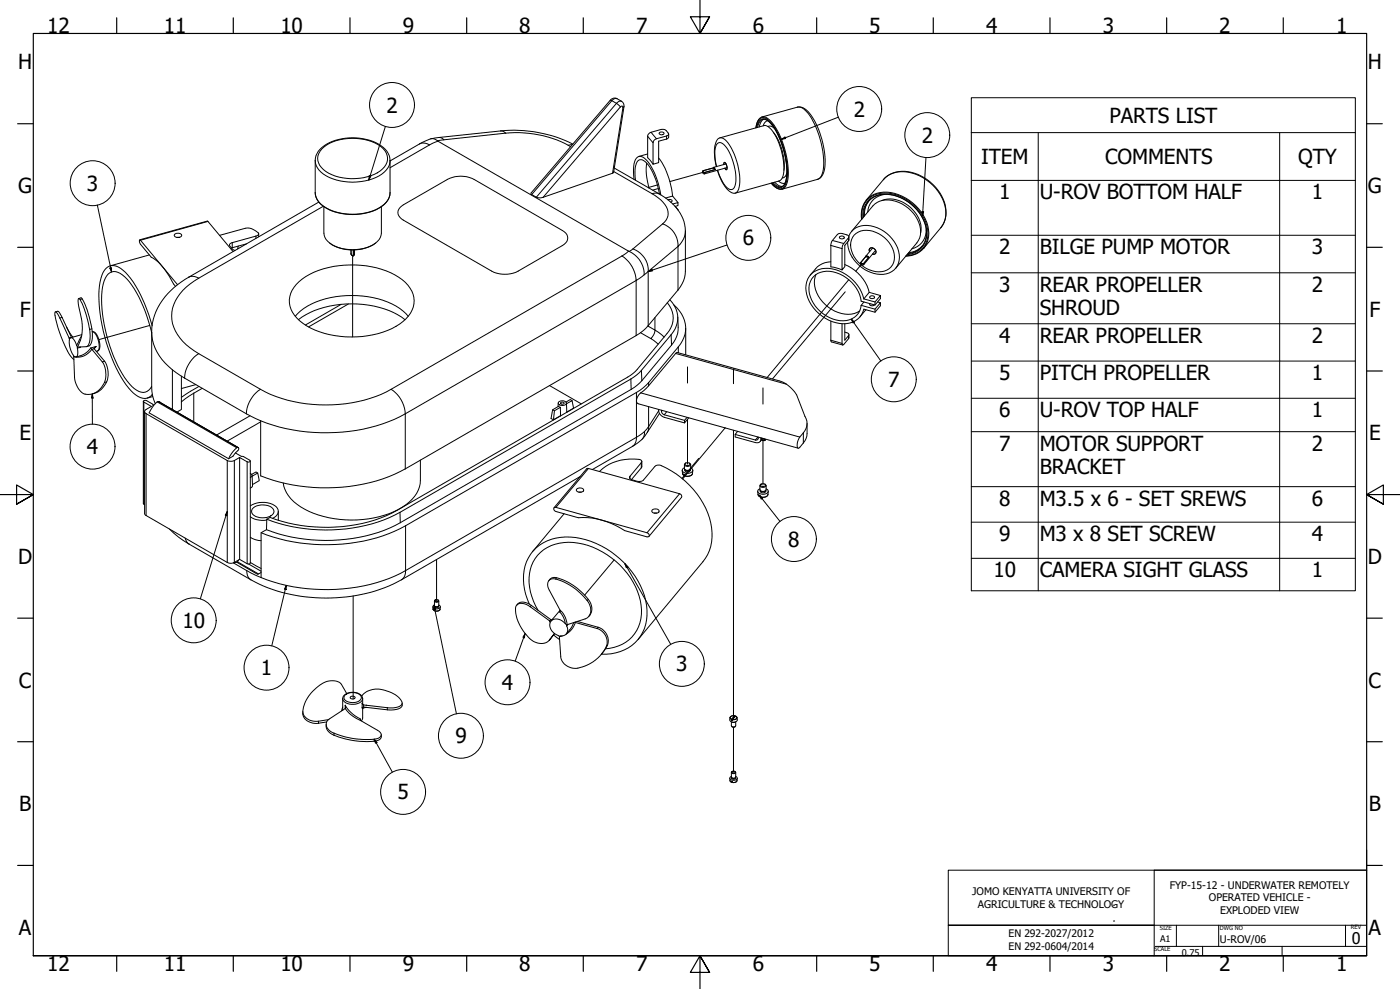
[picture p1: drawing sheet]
<svg xmlns="http://www.w3.org/2000/svg" width="841mm" height="594mm" viewBox="0 0 841 594" stroke-linecap="round" stroke-linejoin="round" font-family="sans-serif">
<!-- layer: Tweak Trail (ANSI) -->
<g fill="none" stroke="#000" stroke-width=".6">
<path d="M395 111l-6 2M395 113l-3 1M422 104l-20 5M212 154v48M518 159l-4 4M508 175l-44 53M510 168l-49 59M90 195l-31 9M413 220v10M441 221v9M458 233v10M413 252v27"/>
<path d="M436 257l-26 31M441 258v174M420 275l-10 12M458 263v28M262 336v25M369 336l-18 21M212 358v62M441 437v27"/>
</g>
<!-- layer: Visible (ANSI) -->
<g fill="none" stroke="#000" stroke-width=".6">
<path d="M367 60l2-1h2l3 2 1 2-7 41-42 15h-3l-4-2v-1zM396 80a1.3 1.3 0 0 1 2-1 1.3 1.3 0 0 1 1 2h-2l-1-1zM454 77a7 7 0 0 1 4-7l21-6a10 10 0 0 1 9 7 49 49 0 0 1 7 32l-1 3-2 2-22 6a7 7 0 0 1-7-4M458 72a10 10 0 0 1 8 7 45 45 0 0 1 6 31l-3 2M192 90a31 31 0 0 1 39 0l2 2 1 3v21a15 15 0 0 1-14 12 32 32 0 0 1-28-6l-2-2-1-3v-21l1-2zM234 97l21-12a6 6 0 0 1 8 0l115 66a15 15 0 0 1 9 14M259 83l42-4a80 80 0 0 1 43 8M388 98a35 35 0 0 0 2 15M389 92l-5 2M396 95a47 47 0 0 1 8 23M402 80v2l-1 1-5 2v13l-4 1 1-14 1-2 7-2 1-1-2-2h-2l-8 2-1 1v14l3 4M432 83l27-8a9 9 0 0 1 7 7 36 36 0 0 1 4 25l-2 2-26 7"/>
<path d="M435 98a4 4 0 0 1 1 4M436 98l-7 3M369 101l27 15a28 28 0 0 1 16 23v24l-1 6-4 5-21 25-143 83a107 107 0 0 1-86 4v-33l-9-4-37-22-7-5v24M381 108a17 17 0 0 1 2-14h1a9 9 0 0 1 7 6 49 49 0 0 1 6 17M382 108a13 13 0 0 1 2-12 8 8 0 0 1 7 6l3 6 2 9M400 119l4-1 3 4M429 101h.1M429 101v1M429 102h.1M429 102h1M430 100l-1-5a13 13 0 0 1 3-12h1a11 11 0 0 1 7 8 34 34 0 0 1 3 24 4 4 0 0 1-6-1l-3-5-3-7M430 100a19 19 0 0 1 1-14h1a7 7 0 0 1 6 6 29 29 0 0 1 3 20l-1 2a7 7 0 0 1-7-6l-2-6"/>
<path d="M437 101l-14 3a1.1 1.1 0 0 1-1 0 1.1 1.1 0 0 1 0-1l7-2M192 121l-79 46a40 40 0 0 0-22 33v33l1 5 1 4M195 124v16a13 13 0 0 0 12 10 20 20 0 0 0 21-7l1-3v-16M401 120h3v1h-1M404 123l3-1v1l-1 1 1 2M511 139l13-15a16 16 0 0 1 22 1 16 16 0 0 1 5 21l-13 15M518 132a14 14 0 0 1 2-12l11-12a19 19 0 0 1 24-1 24 24 0 0 1 13 25l-3 5-10 12a14 14 0 0 1-11 5M522 121a17 17 0 0 1 22-1 22 22 0 0 1 11 26l-1 2M84 144l41-11 15 18M90 153l-24 7M105 141a2.7 2.7 0 0 1 4 0 2.3 2.3 0 0 1-2 2 2.3 2.3 0 0 1-2-2zM106 143h2"/>
<path d="M132 141l15-4a8 8 0 0 1 8 4l-1 1-14 4a1.4 1.4 0 0 0-2 0 1.4 1.4 0 0 0 0 2l3 2M143 148v2M148 146l-9 3M155 140v2M198 146a25 25 0 0 0 28 0M211 150v3a1.1 1.1 0 0 0 1 1 1.1 1.1 0 0 0 1-1v-3M499 157l-5 1a17 17 0 0 0-7 7M505 142h2a1.3 1.3 0 0 1-1 2 1.3 1.3 0 0 1-1-2zM507 159a25 25 0 0 1 15 17M510 142a12 12 0 0 1 17-5 19 19 0 0 1 13 21 12 12 0 0 1-17 5 21 21 0 0 1-14-18M510 142v2l-3 3v13l-1 2v-14l4-6-1-1-3-1h-2l-4 4-1 3v13l7 2M513 141a14 14 0 0 1 20 3 12 12 0 0 1 1 17 16 16 0 0 1-21-7 11 11 0 0 1 0-13z"/>
<path d="M520 154h.1M520 154l2 1M522 155h.1M522 149a2.4 2.4 0 0 1 3 1 2.4 2.4 0 0 1 1 2M524 149l-4 5M526 150l-7 9a1.1 1.1 0 0 1-2 0 1.1 1.1 0 0 1 0-1l3-4M47 179h2a44 44 0 0 1 6 27l-1 1-2 1M107 171l-23-27v2l7 9a35 35 0 0 1 13 16l1 1M180 169a55 55 0 0 1 49-7 26 26 0 0 1 20 17 17 17 0 0 1-11 17 58 58 0 0 1-56-2 15 15 0 0 1-4-23zM490 165a18 18 0 0 0 11 22 15 15 0 0 0 15 0M519 180l7 1 3-3v1l-3 4-9-2a21 21 0 0 0-24-17 11 11 0 0 0-5 16 20 20 0 0 0 24 11h1a10 10 0 0 0 4-8M519 180a23 23 0 0 0-27-18 13 13 0 0 0-6 19 23 23 0 0 0 26 13l2-1a11 11 0 0 0 5-7l7 2 3-4v-2l-3 4-9-3"/>
<path d="M522 178a1.5 1.5 0 0 1 2 0 1.5 1.5 0 0 1 1 1h-2zM529 178l-7-2-3 4M33 187a2.6 2.6 0 0 1 4 3l6 13M40 196l4 6M55 199a6 6 0 0 1 5 6 4 4 0 0 1-2 6M91 200a75 75 0 0 0-16-34 7 7 0 0 0-11 0 44 44 0 0 0-1 29 78 78 0 0 0 16 37 7 7 0 0 0 11 1l1-1M91 196a66 66 0 0 0-19-35 7 7 0 0 0-11 4 75 75 0 0 0 4 44 62 62 0 0 0 17 28 6 6 0 0 0 10 0M177 190a47 47 0 0 1 38-12 43 43 0 0 1 30 12M179 192a59 59 0 0 1 52-6l5 2 7 4M205 183l-22 12M209 183l-24 13M401 182a14 14 0 0 1 0 18l-18 22-4 3-141 82a96 96 0 0 1-76 4l-2 1"/>
<path d="M402 180a15 15 0 0 1 1 21l-19 23-5 4-139 80a99 99 0 0 1-80 4M405 183a17 17 0 0 1 2 25l-17 22-6 4-140 82a107 107 0 0 1-87 4M407 190a19 19 0 0 1-4 17l-17 22-5 4-141 81a100 100 0 0 1-80 4M412 197v16M499 193v12l7 2M506 194v13l4-4v-2M507 194v10l3-3-1-1-2-1M519 181l-2 2M520 186l-3 4M523 182a1.4 1.4 0 0 0 1 2 1.4 1.4 0 0 0 1-1M526 181v2M526 186v2"/>
<path d="M527 181l2 1M42 203a19 19 0 0 0 2 11l1 13a11 11 0 0 0 7 10 12 12 0 0 0 9-20l-6-8M42 203a6 6 0 0 1 4 5l1 1M42 203l-7-14a1.4 1.4 0 0 0-2-1 60 60 0 0 0 11 28M47 209h-1a5 5 0 0 1 0 5h-2M48 208v1M48 214h-2M48 205a26 26 0 0 0 1-14l-2-8v-4a27 27 0 0 1 6 15 17 17 0 0 1-1 14l-5 1M49 201l-6 2M58 208l-1 1 6 8a13 13 0 0 1-8 20M92 238l-4 1M109 226v20l-3 2"/>
<path d="M118 231l-9 2M120 232l-11 7M121 233l-12 8M330 232l19 11M86 241v61l1 1M87 247v62l51 29a8 8 0 0 0 6-2v-61l4 2h2l-4-3h-1l-4-2M92 244v-1l-4-2h-2v1l5 2-4 2v2l50 29h1a7 7 0 0 0 6-2M92 244h.1M92 243v1M332 246l1 1M335 242v2M336 241a2.6 2.6 0 0 1 4 2 2.8 2.8 0 0 1-5-1z"/>
<path d="M337 245l-1-1-4 2-1 5 1 1M337 245v5M337 245l-4 2-1 5 5-2M337 242h2a1.1 1.1 0 0 1-1 1 1.1 1.1 0 0 1-1-1zM337 250h.1M340 242v6l5-3-1-4-4 2M344 241l-1-1-3 2M387 259v1a7 7 0 0 1-4 6l-27 16M396 246v2l2 2 13 4M396 248l-10 16M397 246l1 2 1 1 12 4M413 251l-2 2v1l3-3"/>
<path d="M443 259l-1 2v1l13 4 2-1v-2M485 254a14 14 0 0 1-5 15 6 6 0 0 1 0-6l4-4 1-5-1-3-5-14a18 18 0 0 0-11-8l-61-17-19 21a12 12 0 0 0-5 6l-1 2 1 2 96 26M143 269h-1l-2 2-3 5M143 269v1l-3 4-3 2M143 269l-48-28-3 3-2 4 47 28M150 277v61l-1 1h-1l-4-3M253 276v13a21 21 0 0 1-14 17 63 63 0 0 1-61-3l-3-3-3-4-2-6M386 277v4l-7 7M411 279v2a2.2 2.2 0 0 0 4 0v-2M412 278l-1 1a1.7 1.7 0 0 0 2 1 1.7 1.7 0 0 0 2-1l-1-1M412 278h2a1.3 1.3 0 0 1-1 2 1.3 1.3 0 0 1-1-2zM442 261l12 3h1v-1"/>
<path d="M458 265h2M458 263l-1 2M459 264h.1M459 264h-2M460 264l-1 1-1-1M150 284l1 2-1 1M151 286l1 6-2 1M152 286l3-2 1 5-4 2M155 284l-1-1-3 2M346 294a2.3 2.3 0 0 1 3-1 2.3 2.3 0 0 1 1 2 2.7 2.7 0 0 1-4-1zM348 296h1M348 286l-107 62a99 99 0 0 1-90 0l-41-23-8-7"/>
<path d="M360 283a27 27 0 0 1 25-7v2l-7 8a1.4 1.4 0 0 0 0 2 1.4 1.4 0 0 0 2 0l4 1h2l7-9a3 3 0 0 1 4 0 50 50 0 0 1 31 40l-1 8-3 7-41 49M410 283l1 2M411 281l-1 1a3 3 0 0 0 2 3 3 3 0 0 0 3-1l1-2-1-1M411 282a2.1 2.1 0 0 0 4 0M411 282a1.7 1.7 0 0 0 2 1 1.7 1.7 0 0 0 2-1M416 283v2a4 4 0 0 1-5 1v-1M455 295l1 3M457 292v2a2.2 2.2 0 0 0 3 0v-2M457 294h-2a2.8 2.8 0 0 0 2 3 2.8 2.8 0 0 0 3 0l1-1v-2h-1M457 298l-1-1v1M457 298h-1M457 294a2.2 2.2 0 0 0 3 0"/>
<path d="M457 295a1.7 1.7 0 0 0 1 1 1.7 1.7 0 0 0 2-1M457 291a1.4 1.4 0 0 1 2-1 1.4 1.4 0 0 1 1 2h-2h-1zM457 291a1.7 1.7 0 0 0 1 2 1.7 1.7 0 0 0 2-2h-1M462 295l-1 2a3 3 0 0 1-4 1M150 310l4 2h6M150 304a13 13 0 0 1 17 1v3l-1 2-2 1M152 305a9 9 0 0 1 12 1 4 4 0 0 1-5 5 7 7 0 0 1-8-4zM160 318l-3 2v27l-6-3-11-6M160 312v6M167 307v6M333 305l20-24 56 16v2l-19 23M333 305l56 15a1.3 1.3 0 0 1 1 1 1.3 1.3 0 0 1-1 1l-14-3a45 45 0 0 0-28-8l-13-4-1-1z"/>
<path d="M339 309l-19 22M392 306a2.3 2.3 0 0 1 2 0 2.3 2.3 0 0 1 2 2 2.3 2.3 0 0 1-3 0 2.3 2.3 0 0 1-1-2zM393 308h2M142 338l13 7 2-1M143 337l12 8M143 336v2h-3M149 339l8 4M150 338l7 3M150 323l4 1 3 1M330 349a5 5 0 0 1 7-1 33 33 0 0 1 18 16v4l-1 2M260 365v1M261 361v3h1h1l1-3"/>
<path d="M261 363l-1 1a1.9 1.9 0 0 0 1 2 1.9 1.9 0 0 0 3-1h1l-1-2M261 364l1 1 2-1M261 364a1.2 1.2 0 0 0 1 1 1.2 1.2 0 0 0 1-1M262 360l-1 1a1.3 1.3 0 0 0 1 1 1.3 1.3 0 0 0 2-1l-1-1M265 365l-1 1a2.3 2.3 0 0 1-2 1 2.3 2.3 0 0 1-2-1h1M310 364a6 6 0 0 1 9 0l12 8h1M318 363a29 29 0 0 1 4-34 33 33 0 0 1 33-4 51 51 0 0 1 34 42 25 25 0 0 1-28 26M323 367a29 29 0 0 1 0-34 28 28 0 0 1 30-5 47 47 0 0 1 32 38 22 22 0 0 1-21 24M330 373h1a7 7 0 0 0 5 9M330 373h1a7 7 0 0 1 9 2h1M330 373l-13-9a4 4 0 0 0-7 1 24 24 0 0 0 13 21 7 7 0 0 0 7-1l3-4-2 3M332 372h.1"/>
<path d="M336 367v1M336 367l-6-12a4 4 0 0 1 0-6 4 4 0 0 1 5-1 34 34 0 0 1 19 16 6 6 0 0 1-2 8l-11 3M336 367l-4 5M341 375h-1a4 4 0 0 1 1 5 4 4 0 0 1-5 2M342 378l-2 3M345 374l14 4a9 9 0 0 1 2 15 22 22 0 0 1-17 8 8 8 0 0 1-7-7l-1-12M347 373l12 4a9 9 0 0 1 4 14l-2 2M331 384l-1 1M331 384h.1M332 381l4 3M208 417l-3-6a10 10 0 0 0-14 1 20 20 0 0 0-9 17 8 8 0 0 0 9 4l6-1M211 419l1-1 1 1a1.3 1.3 0 0 1-1 1 1.3 1.3 0 0 1-1-1z"/>
<path d="M217 418a13 13 0 0 1 18-2l4 3a4 4 0 0 1 2 4l-3 2h-4l-16-2v-1M182 427a7 7 0 0 0 9 7h5M196 435a7 7 0 0 0 6 7 44 44 0 0 0 26 2l1-1v-2M207 424v2l-9 6a4 4 0 0 0-2 4 4 4 0 0 0 3 4 46 46 0 0 0 29 3 2.4 2.4 0 0 0 1-2 2.4 2.4 0 0 0-2-2l-10-6v-1M218 423v-3a7 7 0 0 0-11-3l-1 3v7M218 425v6l-1 2M220 424h.1M220 425h-2M242 422a4 4 0 0 1-5 4l-19-1M439 434v2l1 1 2-1v-2M439 432v1M439 432h.1"/>
<path d="M440 434h2M440 437h2M441 430h-2v1a2.3 2.3 0 0 0 1 3 2.3 2.3 0 0 0 3-2v-1l-1-1M441 430v1M441 430l-2 2M441 431l-2 2M441 431h1M442 430l-2 3h-1M442 430h.1M438 468l1 1v1M439 464v3h1h2v-3M439 466v1a1.9 1.9 0 0 0 1 2 1.9 1.9 0 0 0 2-1h1l-1-2"/>
<path d="M439 467l1 1 2-1a1.2 1.2 0 0 1-1 1 1.2 1.2 0 0 1-2-1zM440 464l1-1 1 1h-1h-1zM440 469l-1 1M440 463l-1 1a1.3 1.3 0 0 0 2 1 1.3 1.3 0 0 0 1-1l-1-1M443 468l-1 2a1.8 1.8 0 0 1-3-1v1"/>
<circle cx="262" cy="361" r=".9"/>
</g>
<!-- layer: Visible Narrow (ANSI) -->
<g fill="none" stroke="#000" stroke-width=".6">
<path d="M371 59h-1l-2 1h-1M301 79l3 1M304 80a67 67 0 0 1 37 7M304 80l-37 4M370 62l3 2M370 62l-2-2-49 57M370 62l-48 56M373 64h1v1M373 64l-47 55M373 61h-1l-2 1M374 65l-6 39M375 64l-1 1"/>
<path d="M391 79l3 4M454 77v-2a4 4 0 0 1 3-4 4 4 0 0 1 5 1 48 48 0 0 1 10 38 4 4 0 0 1-3 4 4 4 0 0 1-5-3l-1-1M455 77a4 4 0 0 1 5-5 33 33 0 0 1 11 20 28 28 0 0 1 0 19 4 4 0 0 1-7-1M458 70a10 10 0 0 1 8 7 49 49 0 0 1 7 34l-2 2-1 1M458 72l-2 1-1 3M459 72l-2 2-1 2M461 72l-2 2-1 2M461 76h2l2 1M465 79a33 33 0 0 1 6 23M479 64a10 10 0 0 1 8 7 50 50 0 0 1 7 34l-1 2-2 1M189 96a15 15 0 0 0 13 12 31 31 0 0 0 30-6l2-3v-3M193 90a30 30 0 0 1 37-1 8 8 0 0 1-2 14 31 31 0 0 1-34-1 8 8 0 0 1-1-12z"/>
<path d="M252 86h2l4 1M258 87l-24 14M263 85l-5 2M264 83h1l2 1M267 84l-4 1M341 87l2 1M344 87h-3M389 82l3 4M400 82v2M435 99v-1a2.6 2.6 0 0 1 1 4l-1-1 1 1M435 98v1M189 116a15 15 0 0 0 13 11 31 31 0 0 0 30-6l2-2v-3"/>
<path d="M369 103l23 13M392 116a16 16 0 0 1 9 12l-1 4-2 2M392 116h2h2M422 103v1zM422 103h1M422 103l1 1zM423 103h-1M423 103l6-2v1l-6 2M423 104h.1M429 100l1 2-7 2M464 110l3 2h2M465 109l3 3h2"/>
<path d="M468 109l1 1h3M473 104l-1 2-2 1M531 108a19 19 0 0 1 23-1 25 25 0 0 1 14 25l-3 5M531 117a11 11 0 0 0-10 10M125 133l-41 11M194 124l-75 43M240 125l29-17a17 17 0 0 1 16 0l53 30a5 5 0 0 1 3 5 5 5 0 0 1-3 5l-27 15a18 18 0 0 1-16 0l-53-31a5 5 0 0 1-2-7zM398 134a14 14 0 0 1 9 14l4-4 1-5M398 134l-18 16M518 132a14 14 0 0 1 18-16 27 27 0 0 1 21 26 13 13 0 0 1-13 12M518 131a13 13 0 0 1 17-14 26 26 0 0 1 22 24 12 12 0 0 1-12 12M520 120a19 19 0 0 1 24-1 25 25 0 0 1 13 25l-2 5"/>
<path d="M522 121l-3 4v5M522 121l-2 5-1 4M530 120a19 19 0 0 1 23 20M556 138a11 11 0 0 1-8 11M140 146v3M154 142v1M211 150v3M211 153h1v1M212 150v3M212 150v3h1M374 154a19 19 0 0 1 8 15l7-6M374 154l-139 80"/>
<path d="M378 151l-4 3M380 150l-2 1M380 150a14 14 0 0 1 9 13M499 147l7 2M500 144l7 2M510 143v2M517 158h.1M517 158l1 1zM517 158h1M518 158h1zM519 158v1M520 154l-3 4"/>
<path d="M520 154h1l1 1-3 3M522 149v2a1.7 1.7 0 0 1 1-2 1.7 1.7 0 0 1 3 1v1v1l-2 1M526 152l-2 1M554 148l-4 3-5 1M554 148l-4 3-4 1M49 180h-1M113 167l3-1 3 1M119 167a28 28 0 0 0-16 23 27 27 0 0 0 16 22M389 163l18-15v26M389 163v33M37 191h-1M55 198h-1"/>
<path d="M55 199a10 10 0 0 1 4 11v1M91 200a30 30 0 0 0 13 22M385 200l6 3M393 191v7l-4-2M43 203h-1M48 205l-1 4M48 208l-2 1M49 202l-3 6M57 209l-2 1a10 10 0 0 1-11 4M57 210l1-2a11 11 0 0 0-6 4l-4 2M63 217h-2M119 212a19 19 0 0 0-8 15"/>
<path d="M119 212l37 22M382 202v-33l-139 80M399 202l-6-4v3l-2 2 4 4M403 201v6M406 212l67 19M407 208v4M499 204l7 2M510 202v1M64 229l-1 1M116 236v17M156 234a87 87 0 0 0 79 0M156 234a19 19 0 0 0-8 15"/>
<path d="M235 234a19 19 0 0 1 8 15M379 228v6M382 236v27M385 236l95 27M385 222l1 7M390 230v2M86 242v61M88 248v62M94 241l48 28M95 241l48 28M150 250l-20 11M157 253l-21 12"/>
<path d="M243 249a107 107 0 0 1-86 4M243 249v33M390 256l-3 3-5 4M390 256l-1 4M390 244v12M396 247l-6 9M398 247h-1M401 247l-2 2M137 277v61M141 277v61M148 277v62M382 263l-1 4-1 1"/>
<path d="M382 263l-138 80M385 278v3M455 263l-1 1M458 263l-1 1M483 260v6M354 281l-20 24M378 286v1M408 297l-19 23M410 285h1M416 285h-1l-1 1h-3M455 297l1 1M461 297l-1 1h-3"/>
<path d="M240 308v6M244 316v27M111 323l1 2 2 2M148 343l1 4 2 1M244 343a107 107 0 0 1-87 4M244 343l-1 4-2 1M334 347v1M260 366h.1M264 366l-1 1h-2M319 364h.1M331 372l-1 1 1 1M332 372l-1 1"/>
<path d="M336 367a12 12 0 0 1 5 8M337 367l-1 1a12 12 0 0 1 4 7M341 375l-1 1M345 374l-3 4M346 374a13 13 0 0 1-6 7M353 360v1M359 377v1M331 384l-1 1M338 382h-2M365 388l-1 1M206 420a7 7 0 0 0 11 1l1-1M207 417a7 7 0 0 1 10 2 6 6 0 0 1-10 0z"/>
<path d="M191 433v1M206 425l-1 2M207 424a22 22 0 0 0 10 8v1a21 21 0 0 1-10-7zM218 423v-1v4M218 423l1 2h-1M233 425v1M441 430l-2 1v1v-1M442 430l1 1-1 1h-2h2l1-1M201 440v2M225 444v1M439 469v1M443 469l-1 1h-2"/>
</g>
<!-- layer: Visible (ANSI) -->
<g fill="#000">
<circle cx="429" cy="101" r=".3"/>
<circle cx="96" cy="241" r=".3"/>
</g>
<!-- layer: Symbol (ANSI) -->
<g fill="none" stroke="#000" stroke-width=".6">
<path d="M232 76l-10 32M504 70l-35 14M584 80v-21h230v21M584 80h230v28M584 80v275h230v-247M624 80v275M769 80v275M469 84l3-2v1zM556 95l-2 35M222 106h1l-1 2zM584 108h230M58 123l9 40"/>
<path d="M554 127h1l-1 3zM437 147l-48 16M584 141h230M66 161h1v2zM389 163l3-1v1zM584 164h230M511 192l2 1-1 1zM511 192l18 25M584 194h230M584 217h230M55 237l1 2h-1zM55 237v18"/>
<path d="M584 239h230M584 259h230M456 298l2 1-1 1zM456 298l13 15M584 292h230M137 307l-1 3-1-1zM137 307l-17 53M584 314h230M375 339l2 2h-1zM375 339l28 48M584 335h230M172 352v2h-1z"/>
<path d="M172 352l-9 36M261 364l1 2h-1zM261 364l13 65M315 381v2h-1zM315 381l-6 16M225 444l1 2zM225 444l11 20"/>
<circle cx="235" cy="63" r="13"/>
<circle cx="516" cy="65" r="13"/>
<circle cx="557" cy="81" r="13"/>
<circle cx="56" cy="110" r="13"/>
<circle cx="450" cy="143" r="13"/>
<circle cx="537" cy="228" r="13"/>
<circle cx="56" cy="268" r="13"/>
<circle cx="477" cy="324" r="13"/>
<circle cx="116" cy="373" r="13"/>
<circle cx="410" cy="399" r="13"/>
<circle cx="160" cy="401" r="13"/>
<circle cx="305" cy="410" r="13"/>
<circle cx="277" cy="442" r="13"/>
<circle cx="242" cy="476" r="13"/>
</g>
<!-- layer: Border (ANSI) -->
<g fill="none" stroke="#000" stroke-width=".7">
<path d="M70 11v9M140 11v9M210 11v9M280 11v9M350 11v9M420 0v20l-5-10h11l-6 10 6-10M491 11v9M561 11v9M631 11v9M701 11v9M771 11v9M11 74h9"/>
<path d="M821 74h9M11 149h9M821 149h9M11 223h9M821 223h9M0 297h20l-10-6v12l10-6-10 6M841 297h-20l10-6v12l-10-6 10 6M11 371h9M821 371h9M11 446h9M821 446h9M11 520h9"/>
<path d="M821 520h9M20 574v-554h801v554h-801h801M70 574v9M140 574v9M210 574v9M280 574v9M350 574v9M491 574v9M561 574v9M631 574v9M701 574v9M771 574v9"/>
<path d="M426 584l-6-10 6 10h-11l5-10v20"/>
</g>
<!-- layer: Title (ANSI) -->
<path d="M821 511v63h-128M570 556h251M669 553h1M669 544h1M693 556h-123v-33h251h-128v51h-123v-18h123M707 556v12M732 556v12M808 556v12M694 568h127M722 568v6M770 568v6" fill="none" stroke="#000" stroke-width=".6"/>
<!-- layer: Symbol (ANSI) -->
<g fill="#000">
<path d="M469 84l3-2v1z" fill-rule="evenodd"/>
<path d="M222 106h1l-1 2z" fill-rule="evenodd"/>
<path d="M554 127h1l-1 3z" fill-rule="evenodd"/>
<path d="M66 161h1v2z" fill-rule="evenodd"/>
<path d="M389 163l3-1v1z" fill-rule="evenodd"/>
<path d="M511 192l2 1-1 1z" fill-rule="evenodd"/>
<path d="M55 237l1 2h-1z" fill-rule="evenodd"/>
<path d="M456 298l2 1-1 1z" fill-rule="evenodd"/>
<path d="M137 307l-1 3-1-1z" fill-rule="evenodd"/>
<path d="M172 352v2h-1z" fill-rule="evenodd"/>
<path d="M375 339l2 2h-1z" fill-rule="evenodd"/>
<path d="M261 364l1 2h-1z" fill-rule="evenodd"/>
<path d="M315 381v2h-1z" fill-rule="evenodd"/>
<path d="M225 444l1 2z" fill-rule="evenodd"/>
</g>
<g font-size="12.4">
<text x="28" y="20">12</text>
<text x="98" y="20">11</text>
<text x="168" y="20">10</text>
<text x="242" y="20">9</text>
<text x="312" y="20">8</text>
<text x="382" y="20">7</text>
<text x="452" y="20">6</text>
<text x="522" y="20">5</text>
<text x="592" y="20">4</text>
<text x="662" y="20">3</text>
<text x="732" y="20">2</text>
<text x="803" y="20">1</text>
<text x="11" y="42">H</text>
<text x="822" y="42">H</text>
<text x="232" y="68">2</text>
<text x="513" y="70">2</text>
<text x="666" y="74">PARTS LIST</text>
<text x="554" y="86">2</text>
<text x="589" y="99">ITEM</text>
<text x="664" y="99">COMMENTS</text>
<text x="780" y="99">QTY</text>
<text x="11" y="116">G</text>
<text x="52" y="115">3</text>
<text x="600" y="120">1</text>
<text x="625" y="120">U-ROV BOTTOM HALF</text>
<text x="788" y="120">1</text>
<text x="822" y="116">G</text>
<text x="446" y="147">6</text>
<text x="600" y="153">2</text>
<text x="625" y="153">BILGE PUMP MOTOR</text>
<text x="788" y="153">3</text>
<text x="600" y="175">3</text>
<text x="625" y="175">REAR PROPELLER</text>
<text x="788" y="175">2</text>
<text x="12" y="190">F</text>
<text x="625" y="189">SHROUD</text>
<text x="823" y="190">F</text>
<text x="600" y="206">4</text>
<text x="625" y="206">REAR PROPELLER</text>
<text x="788" y="206">2</text>
<text x="534" y="232">7</text>
<text x="600" y="228">5</text>
<text x="625" y="228">PITCH PROPELLER</text>
<text x="788" y="228">1</text>
<text x="600" y="251">6</text>
<text x="625" y="251">U-ROV TOP HALF</text>
<text x="788" y="251">1</text>
<text x="12" y="264">E</text>
<text x="822" y="264">E</text>
<text x="52" y="273">4</text>
<text x="600" y="271">7</text>
<text x="625" y="271">MOTOR SUPPORT</text>
<text x="788" y="271">2</text>
<text x="625" y="284">BRACKET</text>
<text x="600" y="304">8</text>
<text x="625" y="304">M3.5 x 6 - SET SREWS</text>
<text x="788" y="304">6</text>
<text x="474" y="328">8</text>
<text x="600" y="325">9</text>
<text x="625" y="325">M3 x 8 SET SCREW</text>
<text x="788" y="325">4</text>
<text x="11" y="339">D</text>
<text x="822" y="339">D</text>
<text x="597" y="347">10</text>
<text x="625" y="347">CAMERA SIGHT GLASS</text>
<text x="788" y="347">1</text>
<text x="110" y="377">10</text>
<text x="157" y="406">1</text>
<text x="406" y="403">3</text>
<text x="11" y="413">C</text>
<text x="822" y="413">C</text>
<text x="302" y="414">4</text>
<text x="274" y="447">9</text>
<text x="239" y="480">5</text>
<text x="11" y="487">B</text>
<text x="822" y="487">B</text>
<text x="11" y="561">A</text>
<text x="822" y="561">A</text>
<text x="28" y="583">12</text>
<text x="98" y="583">11</text>
<text x="168" y="583">10</text>
<text x="242" y="583">9</text>
<text x="312" y="583">8</text>
<text x="382" y="583">7</text>
<text x="452" y="583">6</text>
<text x="522" y="583">5</text>
<text x="592" y="583">4</text>
<text x="662" y="583">3</text>
<text x="732" y="583">2</text>
<text x="803" y="583">1</text>
</g>
<text font-size="9.7" x="812" y="567">0</text>
<g font-size="6.3">
<text x="584" y="538">JOMO KENYATTA UNIVERSITY OF</text>
<text x="703" y="534">FYP-15-12 - UNDERWATER REMOTELY</text>
<text x="588" y="545">AGRICULTURE &amp; TECHNOLOGY</text>
<text x="726" y="541">OPERATED VEHICLE -</text>
<text x="733" y="549">EXPLODED VIEW</text>
<text x="733" y="567">U-ROV/06</text>
</g>
<g font-size="6.2">
<text x="606" y="563">EN 292-2027/2012</text>
<text x="606" y="571">EN 292-0604/2014</text>
</g>
<g font-size="5.5">
<text x="697" y="566">A1</text>
<text x="710" y="574">0.75</text>
</g>
<g font-size="3.5">
<text x="697" y="558">SIZE</text>
<text x="733" y="558">DWG NO</text>
<text x="812" y="558">REV</text>
<text x="693" y="571">SCALE</text>
</g>
</svg>
